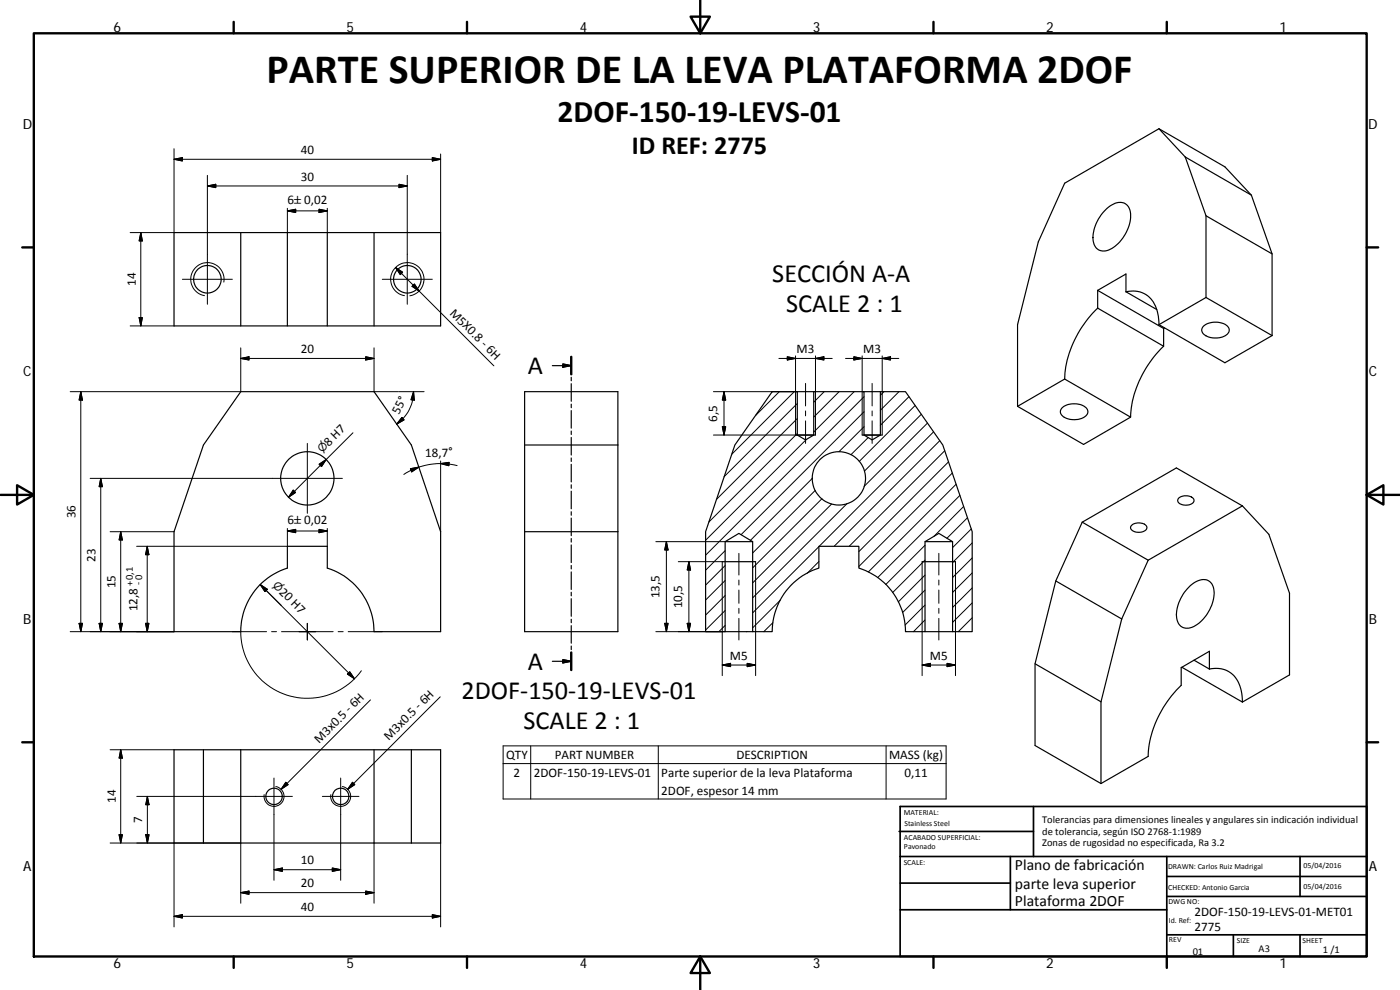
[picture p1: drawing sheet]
<svg xmlns="http://www.w3.org/2000/svg" width="420mm" height="297mm" viewBox="0 0 420 297" stroke-linecap="round" stroke-linejoin="round" font-family="sans-serif">
<g fill="none" stroke="#000" stroke-width=".36">
<path d="M347.8 38.6l19.8 11.5 7.9 8.4 6.3 17.7v24.5M347.8 38.6l-28.3 16.4-7.9 17.6-6.2 24.8v24.5M347.8 38.6l7.9 8.5M355.7 47.1l19.8 11.4M355.7 47.1l6.2 17.6M72.3 69.8h13.9M72.3 69.8v28M72.3 69.8h-20.1v28h80v-28h-19.9M86.2 69.8v28M86.2 69.8h12M98.2 69.8h14.1M98.2 69.8v28"/>
<path d="M112.3 69.8v28M331.8 63a5.2 5.2 0 0 1 5.9-1.9 4.9 4.9 0 0 1 1.4 5.4 11.5 11.5 0 0 1-7.3 8.8 3.2 3.2 0 0 1-3.8-3.5 12.2 12.2 0 0 1 3.8-8.8zM361.9 64.7l19.9 11.5M361.9 64.7v24.6M329.4 92.5a31.8 31.8 0 0 0-9.9 21.2M329.4 87.1l8.5-4.9v5.3M329.4 87.1l19.8 11.5M329.4 87.1v5.4M329.4 92.5l19.8 11.4M337.9 87.5a7.5 7.5 0 0 1 9.6 6.5l.3 3.4M337.9 87.5l9.3 5.4M347.8 97.4l19.8 11.4 14.2-8.1"/>
<path d="M349.5 98.4l-.3 .2v5.3a32 32 0 0 0-9.9 21.3l-14.1 8.1-19.8-11.4M361.2 97.8a5.9 5.9 0 0 1 7.3 .3 1.79 1.79 0 0 1-1.2 2.8 5.5 5.5 0 0 1-6.5-1.2l-.2-.8zM361.9 89.3l-14.1 8.1M361.9 89.3l19.9 11.4M72.3 117.5h40l11.2 16 8.7 26v30h-19.9a19.9 19.9 0 0 0-14.1-19v-6.6h-12v6.6a19.9 19.9 0 0 0-13.9 19h-20.1v-30l8.9-26zM157.4 117.5h28v72h-28zM165.8 109.7h5.6M168.9 109.2l2.5 .5-2.5 .5zM171.4 107.1v5.2M171.4 113.2v1M171.4 115.1v5.3M231.7 117.5h7.6v13l2.5 1.5 2.4-1.5v-13h15.1v13l2.4 1.5 2.5-1.5v-13h7.5l11.2 16 8.9 26v30h-5.9v-27l-4.1-2.5-4.2 2.5v27h-5.9a20 20 0 0 0-13.9-19v-6.6h-12v6.6a20 20 0 0 0-14.1 19h-5.8v-27l-4.1-2.5-4.2 2.5v27h-5.8v-30l8.7-26z"/>
<path d="M239.3 117.5h4.9M259.3 117.5h4.9M319.5 113.7l-14.1 8.2M319.5 113.7l19.8 11.5M157.4 133.5h28M171.4 121.3v1M171.4 123.2v5.3M171.4 129.3v1.1M171.4 131.3v5.2M171.4 137.4v1.1M171.4 139.3v5.3M238.7 130.5h6"/>
<path d="M239.3 130.5h4.9M258.8 130.5h6M259.3 130.5h4.9M318.8 122.3a5.7 5.7 0 0 1 7.5 .5 2.28 2.28 0 0 1-2.2 2.9 5.1 5.1 0 0 1-5.8-1.7v-.9zM157.4 159.5h28M171.4 145.5v1M171.4 147.4v5.3M171.4 153.5v1.1M171.4 155.4v5.3M324.8 156.7l-7.9 17.6-6.3 24.9v24.5l19.8 11.4M324.8 156.7l19.8 11.4M339.6 157.7a3.2 3.2 0 0 1 4.6 .4 1.84 1.84 0 0 1-2.5 1.6 2.02 2.02 0 0 1-2.4-1.6z"/>
<path d="M353.7 149.5a3.2 3.2 0 0 1 4.6 .5 2.12 2.12 0 0 1-2.8 1.6 1.6 1.6 0 0 1-1.9-1.9zM372.9 151.8l-19.9-11.4-28.2 16.3M372.9 151.8l7.9 8.5 6.2 17.7v24.5l-14.1 8.2M372.9 151.8l-28.3 16.3M171.4 161.6v1M171.4 163.5v5.3M171.4 169.7v1M171.4 171.6v5.2M171.4 177.7v1.1M171.4 179.6v5.3M216.8 168.5h10M217.6 162.5h8.3"/>
<path d="M276.7 168.5h10.1M277.6 162.5h8.3M316.9 174.3l19.7 11.4M344.6 168.1l-8 17.6M357.2 175.7a5 5 0 0 1 5.5-1.4 4.9 4.9 0 0 1 1.5 5.4 11.5 11.5 0 0 1-7.4 8.8 3.4 3.4 0 0 1-3.8-4.1 13.1 13.1 0 0 1 4.2-8.7zM165.8 198.4h5.6M168.9 197.9l2.5 .5-2.5 .5zM171.4 185.8v1M171.4 187.7v5.3M171.4 193.8v1.1M171.4 195.8v5.2M217.6 189.5h8.3"/>
<path d="M277.6 189.5h8.3M310.6 199.2l19.8 11.4M336.6 185.7l-6.2 24.9M358.3 198.1l4.7 2.6M330.4 210.6v24.5M354.7 200.2l18.2 10.5M363 200.7a7.6 7.6 0 0 1 9.5 6.6l.4 3.4M363 200.7v-5.3l-8.5 4.9v5.3a31.6 31.6 0 0 0-9.9 21.3l-14.2 8.2M52.2 225h80v27.9h-80zM61.1 225v27.9M72.3 225v27.9M112.3 225v27.9"/>
<path d="M123.5 225v27.9"/>
<circle cx="62.2" cy="83.8" r="4.1"/>
<circle cx="122.2" cy="83.8" r="4.1"/>
<circle cx="92.2" cy="143.5" r="8"/>
<circle cx="251.8" cy="143.5" r="8"/>
<circle cx="82.2" cy="238.9" r="2.46"/>
<circle cx="102.2" cy="238.9" r="2.46"/>
</g>
<g fill="none" stroke="#000" stroke-width=".3">
<path d="M52.2 47.8l2.5-.5v1zM52.2 47.8h80M52.2 44.6v25.2h-13.1M62.2 55.8l2.6-.5v1zM62.2 55.8h60M62.2 52.6v38.7M119.7 55.3l2.5 .5-2.5 .5zM122.2 52.6v38.7M129.7 47.3l2.5 .5-2.5 .5zM132.2 46.2v23.6M42.3 69.8l.4 2.5h-.9zM42.3 69.8v28"/>
<path d="M86.2 62.5v7.3M86.2 63.3l2.5-.5v1zM86.2 63.3h12M95.7 62.8l2.5 .5-2.5 .5zM98.2 62.5v7.3M39.1 97.8h13.1M41.8 95.3h.9l-.4 2.5zM54.7 83.8h15M67.2 84.6a5 5 0 0 0-4.1-5.7 5 5 0 0 0-5.8 4 5 5 0 0 0 4.1 5.8M114.7 83.8h15M118.7 80.3l2.1 1.4-.7 .7zM118.7 80.3l29.5 29.5"/>
<path d="M121.4 88.7a5 5 0 0 1-3.2-7.8 5 5 0 0 1 8.4 .3 5 5 0 0 1-3.6 7.6M124.4 85.2l1.4 2.1-2.1-1.4zM24.2 117.5v72M24.2 117.5l.6 2.5h-1.1zM72.3 104.4v13.1h-51.2M72.3 107.5l2.4-.5v1zM72.3 107.5h40M109.7 107l2.6 .5-2.6 .5zM112.3 104.4v13.1h7.2M119.7 117.5h7.6M124.1 117.5l.2 2.6-1-.1zM124.1 117.5a11.9 11.9 0 0 1-5 9.8"/>
<path d="M214.1 117.5h25.2M217.3 117.5v13M217.3 117.5l.5 2.5h-1zM233.8 107.5h16M233.9 117.5l-7.1 7.1M236.3 107l2.4 .5-2.4 .5zM238.4 117.5l-18.8 18.8M238.7 106.8v23.7M241.8 115v6.8M244.7 106.8v23.7M244.7 107.5l2.6-.5v1zM247.3 117.5l-3.1 3.2"/>
<path d="M251.8 117.5l-7.6 7.6M253.8 107.5h15.9M256.3 107l2.5 .5-2.5 .5zM256.3 117.5l-12.1 12.1M258.8 106.8v23.7M259.3 119l-47.5 47.6M261.7 115v6.8M264.8 106.8v23.7M264.8 107.5l2.5-.5v1zM265.3 117.5l-1.1 1.1M269.8 117.5l-5.6 5.6M272.8 119l-8.6 8.6"/>
<path d="M92.2 133v21M95.8 139.3l2.1-1.4-1.4 2.1zM105.9 129.9l-19.3 19.3M120.6 125.2l.7 .8-2.2 1.3zM132.2 139.1l2.6-.4-.1 1zM132.2 138.3v21.2M137.2 139.7a20.4 20.4 0 0 0-16 2.6M214.1 130.5h25.2M216.8 128h1l-.5 2.5zM239.3 121.1l-22 21.9M239.3 125.6l-24.3 24.2M239.3 130.1l-26.6 26.5"/>
<path d="M241.8 123.3v1.5M241.8 126.3v6.7M242 131.9l-30.2 30.2M259.3 123.5l-36.9 36.9M259.3 128l-7.5 7.5M260.6 131.3l-5.2 5.1M261.7 123.3v1.5M261.7 126.3v6.7M274.6 121.7l-16.7 16.8M276.5 124.3l-17.1 17.1M278.4 126.9l-19.1 19M280.2 129.6l-34.4 34.3"/>
<path d="M282 132.2l-31.7 31.7M283.5 135.2l-28.7 28.7M284.7 138.6l-26.9 26.9M30.2 143.5v46M30.2 143.5l.5 2.5h-1zM33.1 159.5h19.1M36.2 159.5l.5 2.5h-1zM36.2 159.5v30M86.2 158.6v5.3h-45.2M86.2 159.3l2.5-.5v1zM86.2 159.3h12M88 147.1l.7 .7-2.1 1.4z"/>
<path d="M95.7 158.8l2.5 .5-2.5 .5zM98.2 158.6v5.3M102.8 143.5h-75.7M123.2 140.6l2.5-.5-2.1 1.5zM243.8 143.6l-18.6 18.5M244.7 147.1l-18.8 18.8M246.7 149.6l-20.8 20.8M249.6 151.2l-23.7 23.7M254.2 151.1l-28.3 28.3M285.8 141.9l-28 28.1M286.9 145.3l-26.3 26.3M288.1 148.6l-24.7 24.7"/>
<path d="M289.2 152l-8.9 9M290.3 155.4l-6.1 6.1M291.5 158.7l-5.6 5.6M44.2 163.9v25.6M44.2 163.9l.5 2.5h-1zM78.1 175.4l2.1 1.4-.7 .7zM78.1 175.4l6.3 6.3M79.9 177.2l26.5 26.5M196.8 162.5h20.8M200 162.5v27M200 162.5l.5 2.5h-1zM203.6 168.5h13.2v34.2"/>
<path d="M206.7 168.5v21M206.7 168.5l.6 2.5h-1.1zM217.6 178.7l-5.8 5.9M217.6 174.2l-5.8 5.8M217.6 165.2l-5.8 5.9M217.6 169.7l-5.8 5.9M221.8 166v6.5M221.8 174v1.5M221.8 177v4M226.8 168.5v34.2M245.8 168.5l-3.5 3.5M245.8 164l-19.9 19.9"/>
<path d="M276.7 168.5v34.2M277.6 172.6l-8 8M277.6 163.6l-11.8 11.8M277.6 168.1l-9.7 9.7M277.6 177.1l-6.7 6.7M281.8 166v6.5M281.8 174v1.5M281.8 177v4M286.8 168.5v34.2M291.8 176.4l-5.9 5.9M291.8 171.9l-5.9 5.9M291.8 167.4l-5.9 5.9"/>
<path d="M291.8 162.9l-5.9 5.9M21.1 189.5h31.1M23.7 187h1.1l-.6 2.5zM29.7 187h1l-.5 2.5zM35.7 187h1l-.5 2.5zM43.7 187h1l-.5 2.5zM69.7 189.5h10.3M72.3 189.6a20 20 0 0 0 13.8 19 20 20 0 0 0 22.3-7.3M81.5 189.5h1.5M84.5 189.5h15.5M92.2 187v5M101.5 189.5h1.5"/>
<path d="M104.5 189.5h10.2M196.8 189.5h20.8M199.5 187h1l-.5 2.5zM206.2 187h1.1l-.6 2.5zM216.8 199.5l2.5-.5v1zM216.8 199.5h10M217.6 183.2l-5.8 5.8M217.6 187.7l-1.9 1.8M221.8 182.5v1.5M221.8 185.5v6.5M224.2 199l2.6 .5-2.6 .5zM232 186.8l-2.8 2.7"/>
<path d="M234.2 180.1l-8.3 8.3M276.7 199.5l2.5-.5v1zM276.7 199.5h10.1M277.6 181.5l-6 6M277.6 186l-3.5 3.5M281.8 182.5v1.5M281.8 185.5v6.5M284.2 199l2.6 .5-2.6 .5zM291.8 185.4l-4.2 4.1M291.8 180.9l-5.9 5.8M105 201.5l1.4 2.2-2.1-1.5zM111.2 210l-26.8 26.8"/>
<path d="M132.1 209.1l-27.7 27.7M33.1 225h19.1M36.2 225v27.9M36.2 225l.5 2.5h-1zM44.2 239v13.9M44.2 239l.5 2.4h-1zM82.2 233.4v30.7M82.8 236a3 3 0 0 1 2.4 3.5 3 3 0 0 1-3.5 2.4 3 3 0 0 1-2.4-3.5M85.8 234.7l.7 .7-2.1 1.4zM87.7 239h-46.6M96.7 239h11M102.2 233.4v30.7"/>
<path d="M102.8 236a2.99 2.99 0 0 1 2.4 3.4 2.99 2.99 0 0 1-3.5 2.5 2.99 2.99 0 0 1-2.4-3.5M105.8 234.7l.7 .7-2.1 1.4zM151 223.8h132.9v15.9h-132.9zM151 229.1h132.9M159.3 223.8v15.9M197.6 223.8v15.9M265.9 223.8v15.9M33.1 252.9h39.2v18.1M35.7 250.4h1l-.5 2.5zM43.7 250.4h1l-.5 2.5zM52.2 252.9v25.2M112.3 252.9v18.1"/>
<path d="M132.2 252.9v25.2M52.2 274.9l2.5-.5v1zM52.2 274.9h80M72.3 267.8l2.4-.4v.9zM72.3 267.8h40M82.2 260.9l2.5-.5v1.1zM82.2 260.9h20M99.7 260.4l2.5 .5-2.5 .6zM109.7 267.4l2.6 .4-2.6 .5zM129.7 274.4l2.5 .5-2.5 .5z"/>
</g>
<g fill="none" stroke="#000" stroke-width=".71">
<path d="M10.1 10h400.1v277h-400.1zM70.1 6.6v3.4M140.2 6.6v3.4M207.3 5h5.8l-2.9 5zM210.2 0v10M280.2 6.6v3.4M350.2 6.6v3.4M6.7 74.2h3.4M410.2 74.2h3.4M171.4 107.1v5.2M.2 148.5h9.9M5.1 145.6l5 2.9-5 2.9z"/>
<path d="M410.2 148.5l5-2.9v5.8zM410.2 148.5h9.9M171.4 195.8v5.2M6.7 222.7h3.4M410.2 222.7h3.4M70.1 287v3.4M140.2 287v3.4M210.2 287l2.9 5h-5.8zM210.2 287v10M280.2 287v3.4M350.2 287v3.4"/>
</g>
<g fill="none" stroke="#000" stroke-width=".51">
<path d="M269.8 249.5h40.4M270.1 257h140.1M270.1 242h140.1v45h-140.1zM303.2 257v16M310.2 242v15M350.2 257v30M390.2 257v12M270.1 273h80.1M270.1 265h33.1M350.2 269h60M350.2 263h60M350.2 280.5h60"/>
<path d="M370.2 280.5v6.5M390.2 280.5v6.5"/>
</g>
<path d="M168.9 109.2l2.5 .5-2.5 .5zM168.9 197.9l2.5 .5-2.5 .5z" fill="#000" stroke="#000" stroke-width=".36"/>
<g fill="#000" stroke="#000" stroke-width=".3">
<path d="M52.2 47.8l2.5-.5v1zM62.2 55.8l2.6-.5v1zM119.7 55.3l2.5 .5-2.5 .5zM129.7 47.3l2.5 .5-2.5 .5zM42.3 69.8l.4 2.5h-.9zM86.2 63.3l2.5-.5v1zM95.7 62.8l2.5 .5-2.5 .5zM41.8 95.3h.9l-.4 2.5zM118.7 80.3l2.1 1.4-.7 .7zM124.4 85.2l1.4 2.1-2.1-1.4zM72.3 107.5l2.4-.5v1zM109.7 107l2.6 .5-2.6 .5z"/>
<path d="M236.3 107l2.4 .5-2.4 .5zM244.7 107.5l2.6-.5v1zM256.3 107l2.5 .5-2.5 .5zM264.8 107.5l2.5-.5v1zM24.2 117.5l.6 2.5h-1.1zM95.8 139.3l2.1-1.4-1.4 2.1zM120.6 125.2l.7 .8-2.2 1.3zM124.1 117.5l.2 2.6-1-.1zM132.2 139.1l2.6-.4-.1 1zM216.8 128h1l-.5 2.5zM217.3 117.5l.5 2.5h-1zM30.2 143.5l.5 2.5h-1z"/>
<path d="M88 147.1l.7 .7-2.1 1.4zM86.2 159.3l2.5-.5v1zM95.7 158.8l2.5 .5-2.5 .5zM123.2 140.6l2.5-.5-2.1 1.5zM36.2 159.5l.5 2.5h-1zM44.2 163.9l.5 2.5h-1zM78.1 175.4l2.1 1.4-.7 .7zM200 162.5l.5 2.5h-1zM206.7 168.5l.6 2.5h-1.1zM23.7 187h1.1l-.6 2.5zM29.7 187h1l-.5 2.5zM35.7 187h1l-.5 2.5z"/>
<path d="M43.7 187h1l-.5 2.5zM199.5 187h1l-.5 2.5zM206.2 187h1.1l-.6 2.5zM216.8 199.5l2.5-.5v1zM276.7 199.5l2.5-.5v1zM105 201.5l1.4 2.2-2.1-1.5zM224.2 199l2.6 .5-2.6 .5zM284.2 199l2.6 .5-2.6 .5zM36.2 225l.5 2.5h-1zM85.8 234.7l.7 .7-2.1 1.4zM105.8 234.7l.7 .7-2.1 1.4zM35.7 250.4h1l-.5 2.5z"/>
<path d="M43.7 250.4h1l-.5 2.5zM44.2 239l.5 2.4h-1zM52.2 274.9l2.5-.5v1zM72.3 267.8l2.4-.4v.9zM82.2 260.9l2.5-.5v1.1zM99.7 260.4l2.5 .5-2.5 .6zM109.7 267.4l2.6 .4-2.6 .5zM129.7 274.4l2.5 .5-2.5 .5z"/>
</g>
<text font-size="12.6" x="80" y="24.8">PARTE SUPERIOR DE LA LEVA PLATAFORMA 2DOF</text>
<text font-size="9.4" x="167.3" y="36.6">2DOF‐150‐19‐LEVS‐01</text>
<g font-size="7.9">
<text x="189.6" y="46.1">ID REF: 2775</text>
<text x="231.8" y="84.7">SECCIÓN A‐A</text>
<text x="235.9" y="93.7">SCALE 2 : 1</text>
<text x="158.4" y="112.2">A</text>
<text x="158.4" y="200.9">A</text>
<text x="138.5" y="209.7">2DOF‐150‐19‐LEVS‐01</text>
<text x="157.1" y="218.7">SCALE 2 : 1</text>
</g>
<g font-size="4.7">
<text x="304.6" y="261.2">Plano de fabricación</text>
<text x="304.6" y="266.6">parte leva superior</text>
<text x="304.6" y="272">Plataforma 2DOF</text>
</g>
<g font-size="4.2">
<text x="34" y="9.6">6</text>
<text x="104" y="9.6">5</text>
<text x="174" y="9.6">4</text>
<text x="244" y="9.6">3</text>
<text x="314" y="9.6">2</text>
<text x="384" y="9.6">1</text>
<text x="6.8" y="38.7">D</text>
<text x="410.6" y="38.7">D</text>
<text x="7" y="112.9">C</text>
<text x="410.8" y="112.9">C</text>
<text x="7" y="187.1">B</text>
<text x="410.8" y="187.1">B</text>
<text x="7" y="261.3">A</text>
<text x="410.8" y="261.3">A</text>
<text x="34" y="290.4">6</text>
<text x="104" y="290.4">5</text>
<text x="174" y="290.4">4</text>
<text x="244" y="290.4">3</text>
<text x="314" y="290.4">2</text>
<text x="384" y="290.4">1</text>
</g>
<g font-size="3.9">
<text x="90.3" y="46.2">40</text>
<text x="90.3" y="54.3">30</text>
<text x="86.3" y="61.2">6</text>
<text x="91.3" y="61.2">0,02</text>
<text x="40.7" y="85.8" transform="rotate(-90 40.7 85.8)">14</text>
<text x="134.8" y="94.1" transform="rotate(45 134.8 94.1)">M5X0.8 ‐ 6H</text>
<text x="90.3" y="106">20</text>
<text x="239.1" y="106">M3</text>
<text x="259" y="106">M3</text>
<text x="119.7" y="124.4" transform="rotate(-62 119.7 124.4)">55°</text>
<text x="215.2" y="126.5" transform="rotate(-90 215.2 126.5)">6,5</text>
<text x="98.7" y="134" transform="rotate(-45 98.7 134)">8 H7</text>
<text x="127.6" y="137.1" transform="rotate(-1 127.6 137.1)">18,7°</text>
<text x="22.7" y="155.5" transform="rotate(-90 22.7 155.5)">36</text>
<text x="86.3" y="157.2">6</text>
<text x="91.3" y="157.2">0,02</text>
<text x="28.7" y="168.5" transform="rotate(-90 28.7 168.5)">23</text>
<text x="34.7" y="176.5" transform="rotate(-90 34.7 176.5)">15</text>
<text x="83.6" y="177.8" transform="rotate(45 83.6 177.8)">20 H7</text>
<text x="197.9" y="179.5" transform="rotate(-90 197.9 179.5)">13,5</text>
<text x="41.3" y="183.4" transform="rotate(-90 41.3 183.4)">12,8</text>
<text x="204.7" y="182.5" transform="rotate(-90 204.7 182.5)">10,5</text>
<text x="219.1" y="198">M5</text>
<text x="279.1" y="198">M5</text>
<text x="95.8" y="223.2" transform="rotate(-45 95.8 223.2)">M3x0.5 ‐ 6H</text>
<text x="116.7" y="222.3" transform="rotate(-45 116.7 222.3)">M3x0.5 ‐ 6H</text>
<text x="151.9" y="227.7">QTY</text>
<text x="166.5" y="227.7">PART NUMBER</text>
<text x="221" y="227.7">DESCRIPTION</text>
<text x="266.8" y="227.8">MASS (kg)</text>
<text x="154.1" y="233">2</text>
<text x="160.2" y="233">2DOF‐150‐19‐LEVS‐01</text>
<text x="198.5" y="233.1">Parte superior de la leva Plataforma</text>
<text x="271.5" y="233">0,11</text>
<text x="198.5" y="238.4">2DOF, espesor 14 mm</text>
<text x="34.7" y="240.9" transform="rotate(-90 34.7 240.9)">14</text>
<text x="42.7" y="246.9" transform="rotate(-90 42.7 246.9)">7</text>
<text x="90.3" y="259.4">10</text>
<text x="90.3" y="266.3">20</text>
<text x="90.3" y="273.4">40</text>
<text x="358.5" y="274.9">2DOF‐150‐19‐LEVS‐01‐MET01</text>
<text x="358.5" y="279.4">2775</text>
</g>
<g font-size="3.3">
<text x="96.7" y="136" transform="rotate(-45 96.7 136)">⌀</text>
<text x="81.6" y="175.9" transform="rotate(45 81.6 175.9)">⌀</text>
</g>
<g font-size="3.2">
<text x="88.3" y="61.2">±</text>
<text x="88.3" y="157.2">±</text>
</g>
<g font-size="3.1">
<text x="40" y="175.8" transform="rotate(-90 40 175.8)">+0,1</text>
<text x="42.4" y="175.5" transform="rotate(-90 42.4 175.5)">‐0</text>
<text x="312.8" y="246.8">Tolerancias para dimensiones lineales y angulares sin indicación individual</text>
<text x="312.8" y="250.4">de tolerancia, según ISO 2768‐1:1989</text>
<text x="312.8" y="254">Zonas de rugosidad no especificada, Ra 3.2</text>
<text x="357.9" y="286.4">01</text>
<text x="377.7" y="285.6">A3</text>
<text x="397" y="285.9">1 /1</text>
</g>
<g font-size="2.4">
<text x="271.2" y="244.4">MATERIAL:</text>
<text x="271.3" y="251.9">ACABADO SUPERFICIAL:</text>
<text x="271.4" y="247.9">Stainless Steel</text>
<text x="271.3" y="254.6">Pavonado</text>
<text x="271.2" y="259.7">SCALE:</text>
<text x="350.6" y="260.8">DRAWN: Carlos Ruiz Madrigal</text>
<text x="391.2" y="260.6">05/04/2016</text>
<text x="350.6" y="267">CHECKED: Antonio Garcia</text>
<text x="391.2" y="266.6">05/04/2016</text>
<text x="350.7" y="271.4">DWG NO:</text>
<text x="350.8" y="276.8">Id. Ref:</text>
<text x="350.8" y="282.8">REV</text>
<text x="371.2" y="282.9">SIZE</text>
<text x="390.9" y="282.9">SHEET</text>
</g>
</svg>
